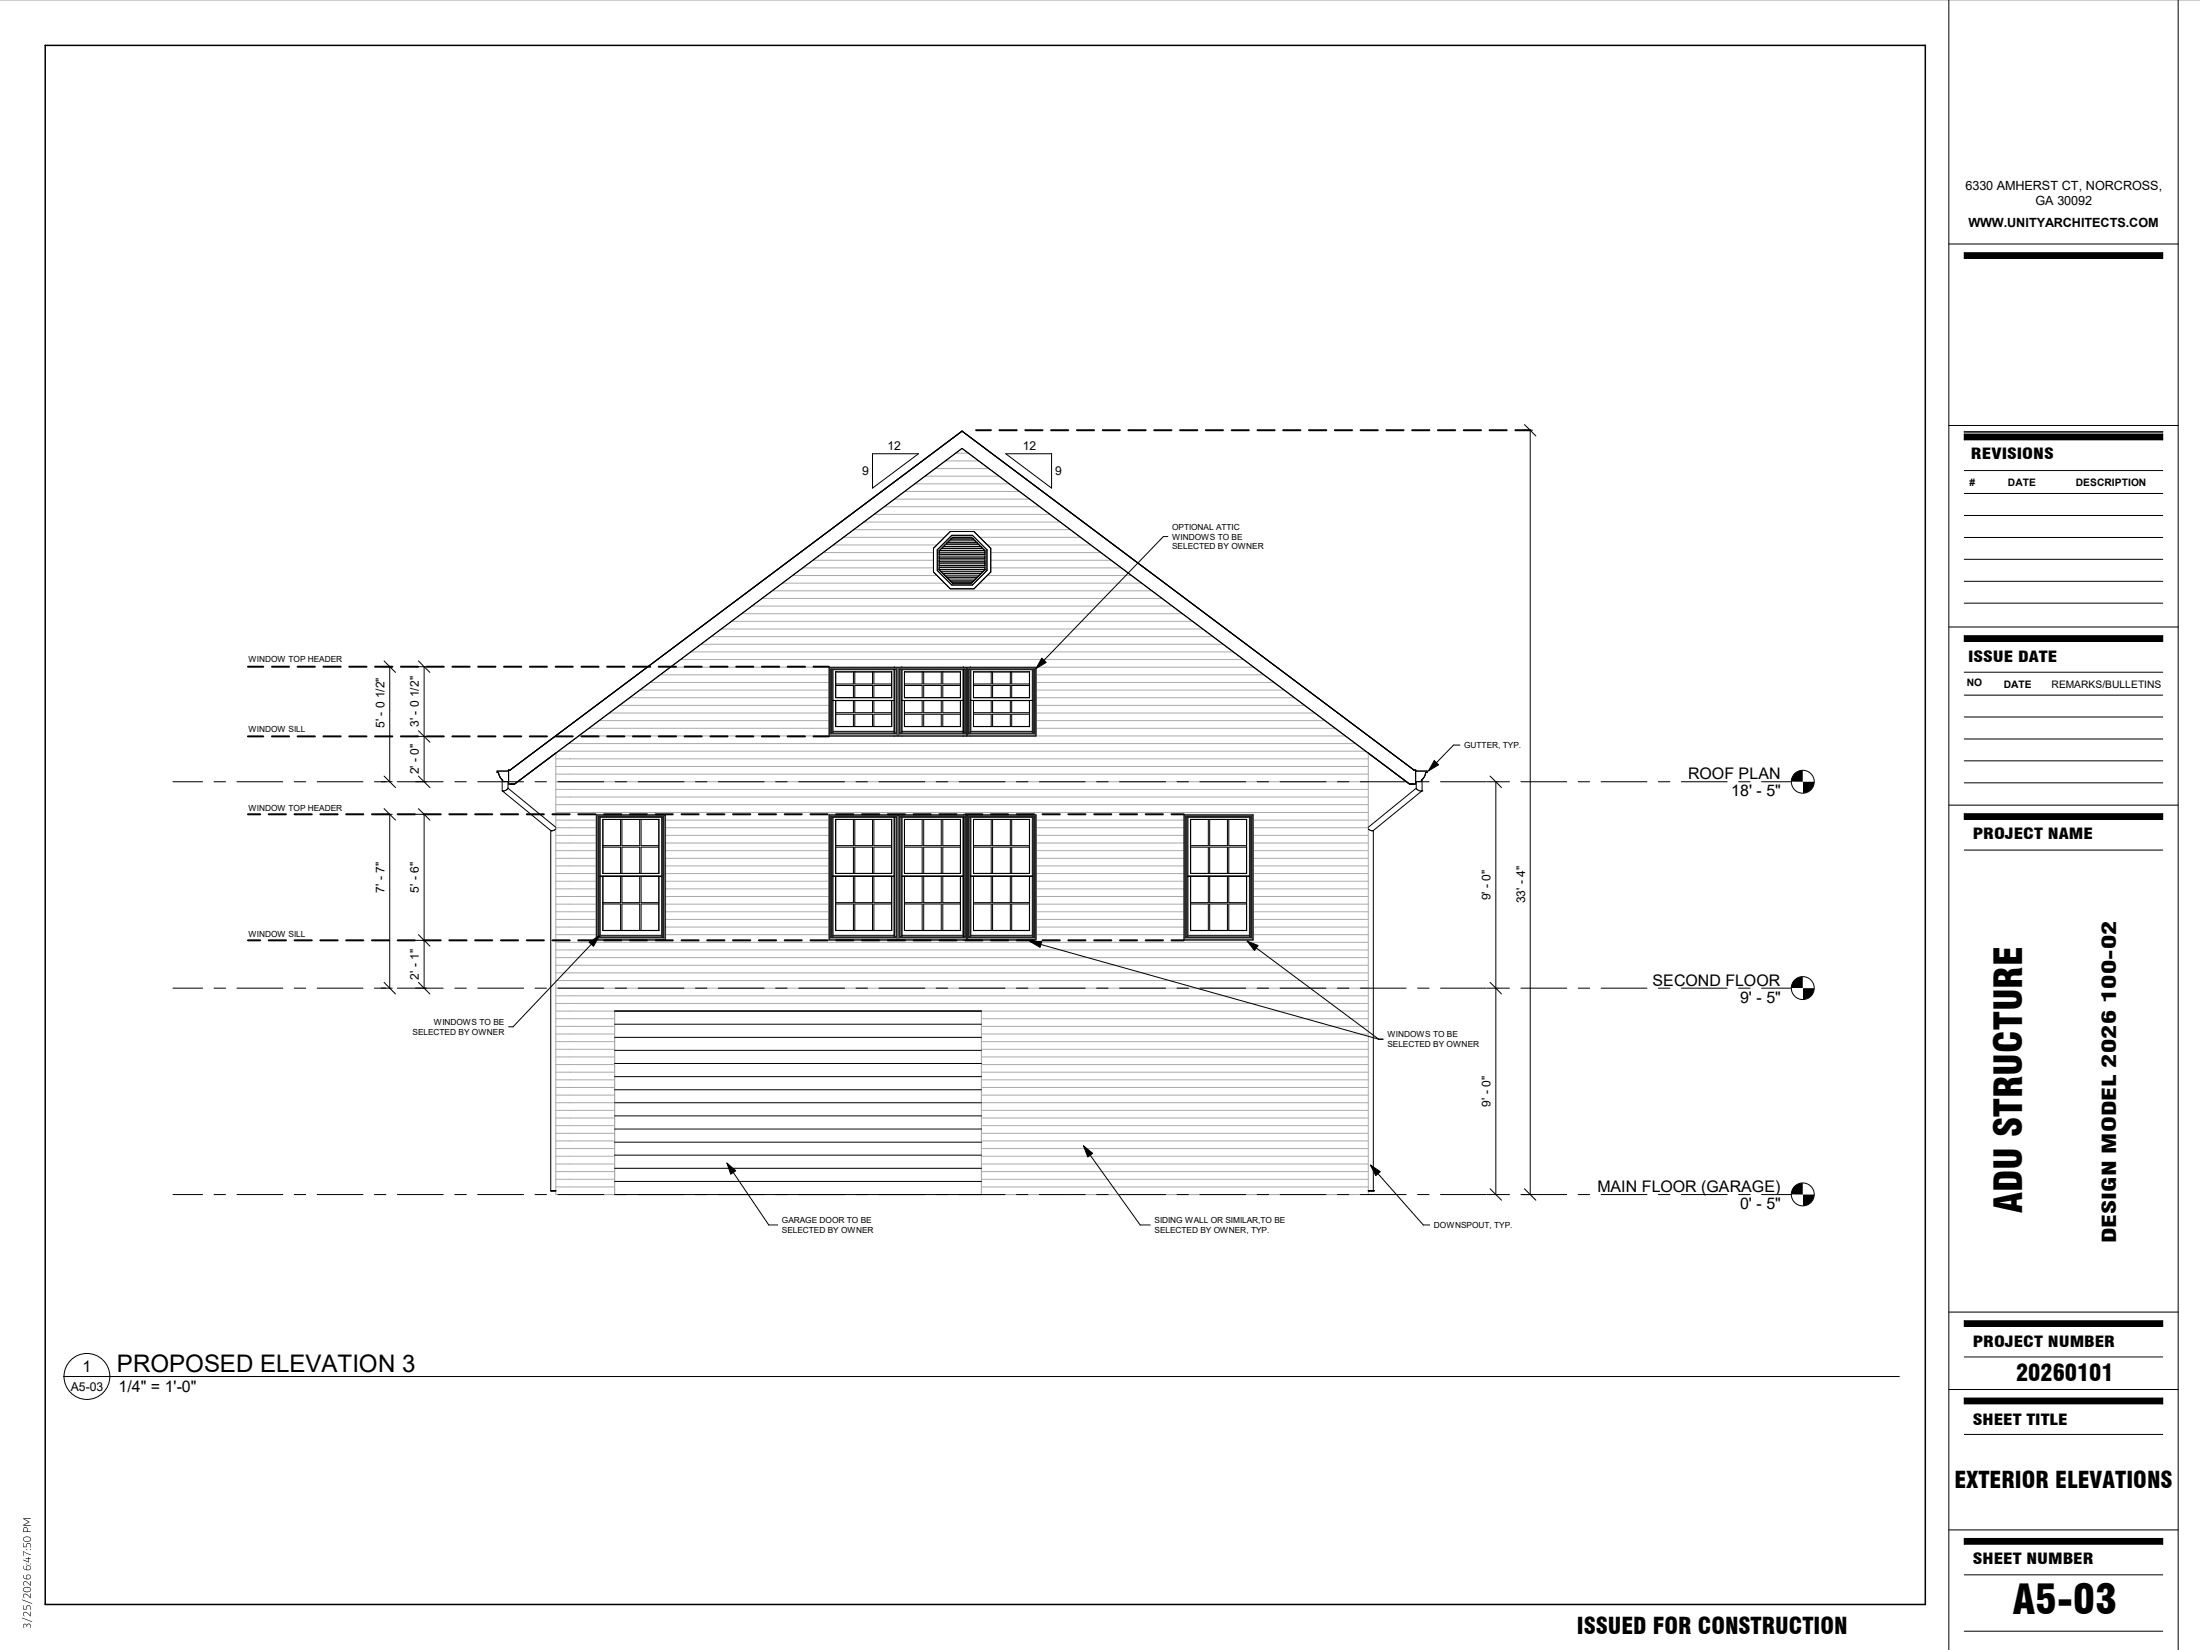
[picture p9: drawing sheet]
<svg xmlns="http://www.w3.org/2000/svg" width="610mm" height="457mm" viewBox="0 0 610 457" stroke-linecap="round" stroke-linejoin="round" font-family="sans-serif">
<g fill="none" stroke="#aaa" stroke-width=".28">
<path d="M247.9 138.3h37.4M250.7 136.2h31.7M253.5 134.1h26.2M256.4 132h20.4M259.2 129.8h14.8M262 127.7h9.2M264.8 125.6h3.6M219.6 159.5h40M222.5 157.4h36.2M225.3 155.2h33.4M228.1 153.1h30.6M230.9 151h28.7"/>
<path d="M233.8 148.9h27.9M236.6 146.8h60M239.4 144.7h54.4M242.2 142.5h48.8M245.1 140.4h43M271.4 148.9h28M273.6 151h28.6M273.6 159.5h39.9M274.5 153.1h30.6M274.5 155.2h33.4M274.5 157.4h36.2M194.2 178.5h144.7"/>
<path d="M197.1 176.4h139M199.9 174.3h133.4M202.7 172.2h127.8M205.5 170.1h122.2M208.4 167.9h116.4M211.2 165.8h110.8M214 163.7h105.2M216.8 161.6h44.9M271.4 161.6h45M166 199.7h63.7M168.8 197.6h60.9M171.7 195.5h58"/>
<path d="M174.5 193.3h55.2M177.3 191.2h52.4M180.1 189.1h49.6M182.9 187h46.8M185.8 184.9h43.9M188.6 182.8h156M191.4 180.6h150.4M229.7 184.7h57.4v19.3h-57.4zM287.1 184.9h60.3M287.1 187h63.1M287.1 189.1h66M287.1 191.2h68.8"/>
<path d="M287.1 193.3h71.6M287.1 195.5h74.4M287.1 197.6h77.3M287.1 199.7h80.1M154 210.3h225.1M154 212.4h225.1M154 214.5h225.1M154 216.6h225.1M154 218.7h225.1M154 208.7v122.3h16.3v-50.8M154.7 208.2h223.8M157.5 206h218.1"/>
<path d="M160.4 203.9h69.3M163.2 201.8h66.5M287.1 201.8h82.9M287.1 203.9h85.7M379.1 208.7v122.3h-107.2v-50.8M154 220.9h225.1M154 223h225.1M154 225.1h225.1M154 227.2h11.1M154 229.4h11.1M154 231.5h11.1M154 233.6h11.1"/>
<path d="M154 235.7h11.1M154 237.8h11.1M154 239.9h11.1M165.1 225.6h19.3v35h-19.3zM184.4 227.2h45.3M184.4 229.4h45.3M184.4 231.5h45.3M184.4 233.6h45.3M184.4 235.7h45.3M184.4 237.8h45.3M184.4 239.9h45.3M229.7 225.6h57.4v35h-57.4z"/>
<path d="M287.1 227.2h40.9M287.1 229.4h40.9M287.1 231.5h40.9M287.1 233.6h40.9M287.1 235.7h40.9M287.1 237.8h40.9M287.1 239.9h40.9M328 225.6h19.3v35h-19.3zM347.3 227.2h31.8M347.3 229.4h31.8M347.3 231.5h31.8M347.3 233.6h31.8"/>
<path d="M347.3 235.7h31.8M347.3 237.8h31.8M347.3 239.9h31.8M154 242.1h11.1M154 244.2h11.1M154 246.3h11.1M154 248.4h11.1M154 250.5h11.1M154 252.6h11.1M154 254.8h11.1M154 256.9h11.1M154 259h11.1"/>
<path d="M184.4 242.1h45.3M184.4 244.2h45.3M184.4 246.3h45.3M184.4 248.4h45.3M184.4 250.5h45.3M184.4 252.6h45.3M184.4 254.8h45.3M184.4 256.9h45.3M184.4 259h45.3M287.1 242.1h40.9M287.1 244.2h40.9M287.1 246.3h40.9"/>
<path d="M287.1 248.4h40.9M287.1 250.5h40.9M287.1 252.6h40.9M287.1 254.8h40.9M287.1 256.9h40.9M287.1 259h40.9M347.3 242.1h31.8M347.3 244.2h31.8M347.3 246.3h31.8M347.3 248.4h31.8M347.3 250.5h31.8M347.3 252.6h31.8"/>
<path d="M347.3 254.8h31.8M347.3 256.9h31.8M347.3 259h31.8M154 261.1h225.1M154 263.2h225.1M154 265.3h225.1M154 267.5h225.1M154 269.6h225.1M154 271.7h225.1M154 273.8h225.1M154 275.9h225.1M154 278h225.1"/>
<path d="M154 280.2h225.1M154 282.3h16.3M154 284.4h16.3M154 286.5h16.3M154 288.6h16.3M154 290.7h16.3M154 292.9h16.3M154 295h16.3M154 297.1h16.3M154 299.2h16.3M271.9 282.3h107.2M271.9 284.4h107.2"/>
<path d="M271.9 286.5h107.2M271.9 288.6h107.2M271.9 290.7h107.2M271.9 292.9h107.2M271.9 295h107.2M271.9 297.1h107.2M271.9 299.2h107.2M154 301.3h16.3M154 303.4h16.3M154 305.6h16.3M154 307.7h16.3M154 309.8h16.3"/>
<path d="M154 311.9h16.3M154 314h16.3M154 316.1h16.3M154 318.3h16.3M271.9 301.3h107.2M271.9 303.4h107.2M271.9 305.6h107.2M271.9 307.7h107.2M271.9 309.8h107.2M271.9 311.9h107.2M271.9 314h107.2M271.9 316.1h107.2"/>
<path d="M271.9 318.3h107.2M154 320.4h16.3M154 322.5h16.3M154 324.7h16.3M154 326.8h16.3M154 328.9h16.3M271.9 320.4h107.2M271.9 322.5h107.2M271.9 324.7h107.2M271.9 326.8h107.2M271.9 328.9h107.2"/>
</g>
<g fill="none" stroke="#000" stroke-width=".28">
<path d="M260.2 157.9l3.7 3.7h5.3M260.2 154.7h12.7M260.2 154.6h12.7M260.2 154.1h12.7M260.2 153.6h12.7M260.2 153.5h12.7M260.2 153h12.7M260.2 157.9h12.7M260.2 157.8h12.7M260.2 157.3h12.7M260.2 156.8h12.7M260.2 156.7h12.7"/>
<path d="M260.2 156.2h12.7M260.2 155.7h12.7M260.2 155.2h12.7M260.3 152.6h12.6M260.7 158.3h11.8M260.9 152h11.4M261.3 151.5h10.6l.4 .5M261.3 158.9l.4 .5h9.7M261.3 158.9h10.6l-.5 .5M261.9 150.9h9.3M262.4 160l.4 .4h7.6M262.4 160h8.4l-.4 .4"/>
<path d="M262.4 150.5h8.4M262.5 150.4h8.2M263 149.9h7.2M263.4 149.4h6.3M263.5 149.3h6.2M269.2 148.9h-5.3l-3.7 3.7v5.3M269.2 148.9l3.7 3.7v5.3M269.2 148.9l.5 .4M269.7 149.3v.1M269.7 149.4l.5 .5M270.2 149.9l.5 .5M270.7 150.4l.1 .1"/>
<path d="M270.8 150.5l.4 .4M271.2 150.9l.6 .5h-10.4M271.4 159.4l-.5 .5h-8.6l.1 .1M272.3 152l.5 .5h-12.5M272.5 158.3l-.6 .5h-10.7l.1 .1M272.9 157.9h.1M272.9 157.9l-3.7 3.7M272.9 157.9l-.4 .4M263.4 161l.5 .5h5.4M263.4 161h6.3l-.4 .5M269.3 161.5l-.1 .1M270.4 160.4l-.6 .6h-6.5h.1"/>
<path d="M230.8 194.1h17M231.6 194.1v7.2h15.5M231.6 194.1h15.5v7.2M231.6 189.9h4.9v3.4M231.6 197.9h4.9v3.4M231.6 193.3h15.5M231.6 186.2h15.5M236.5 186.2v3.3h-4.9M236.5 194.1v3.4h-4.9M236.9 186.2v3.3h4.9v-3.3M236.9 193.3v-3.4h4.9v3.4M236.9 194.1v3.4h4.9v-3.4"/>
<path d="M242.1 186.2v3.3h5M242.1 194.1v3.4h5M247.1 186.2v7.1M247.1 189.9h-5v3.4M247.1 197.9h-5v3.4M247.1 193.3h.1M247.1 186.1h-15.5v7.2h15.5M247.1 186.1v7.2M247.1 194.1v7.2M247.1 186.1v.1M247.8 184.7v.3M247.8 185.5v17.5"/>
<path d="M249.9 184.7v.3M249.9 185.5v17.5M249.9 194.1h17M250.6 194.1v7.2h15.5M250.6 194.1h15.5v7.2M250.6 189.9h4.9v3.4M250.6 197.9h4.9v3.4M250.6 193.3h15.5M250.6 186.2h15.5M255.5 186.2v3.3h-4.9M255.5 194.1v3.4h-4.9M255.9 186.2v3.3h4.9v-3.3"/>
<path d="M255.9 193.3v-3.4h4.9v3.4M255.9 194.1v3.4h4.9v-3.4M261.2 186.2v3.3h4.9M261.2 194.1v3.4h4.9M266.1 186.2v7.1M266.1 189.9h-4.9v3.4M266.1 197.9h-4.9v3.4M266.1 193.3h.1M266.1 186.1h-15.5v7.2h15.5M266.1 186.1v7.2M266.1 194.1v7.2M266.1 186.1v.1"/>
<path d="M266.9 184.7v.3M266.9 185.5v17.5M267.9 185v18.7M268.9 184.7v.3M268.9 185.5v17.5M269 194.1h17M269.7 194.1v7.2h15.6M269.7 189.9h5v3.4M269.7 197.9h5v3.4M269.7 193.3h15.6M269.7 194.1h15.5M274.7 186.2v3.3h-5"/>
<path d="M274.7 194.1v3.4h-5M275 186.2v3.3h5v-3.3M275 193.3v-3.4h5v3.4M275 194.1v3.4h5v-3.4M280.3 186.2v3.3h4.9M280.3 194.1v3.4h4.9M285.2 189.9h-4.9v3.4M285.2 197.9h-4.9v3.4M285.3 186.1h-15.6v7.2h15.6M285.3 186.1v7.2M285.3 194.1v7.2M285.3 186.1l-15.6 .1"/>
<path d="M138.9 215.8l-.8-1.7h-.3v-.4h3v-.3h.5l125.3-93.9 125.2 93.9h.5v3.9h-1.7l-124-93.1-124 93.1M138.9 215.8l.4 .4v.4h1.6M138.9 215.8l.2 .2 .1 3.2M139.2 219.2h.1M139.2 219.2l13.5 11M140.8 218.4a1.58 1.58 0 0 1-1.6 .8M140.8 218.4l13.2 10.8M140.8 216.6v1.8M140.9 213.4v3.9h1.7M154 208.7l-11.4 8.6M229.8 203.7v-18.7h57.2v18.7M230.8 202.6h17"/>
<path d="M236.9 201.3v-3.4h4.9v3.4M247.8 203.9v.1M249.9 203.9v.1M249.9 202.6h17M255.9 201.3v-3.4h4.9v3.4M266.9 203.9v.1M268.9 203.9v.1M269 202.6h17M275 201.3v-3.4h5v3.4M285.2 201.3h.1M392.3 213.7h3.1v.4h-.4l-.1 .6-.6 1.1M392.4 218.4l-13.3 10.8"/>
<path d="M392.4 216.6v1.8M392.4 218.4a1.54 1.54 0 0 0 1.6 .8M394 219.2h.1M394 219.2l-13.5 11M394 216.2v3M394 216.2h.1M394.3 215.8l-.5 .4v.4h-1.5M394.3 215.8l-.3 .4M152.6 230.1v99.8h1.4M152.7 230.2h.1M154 229.7l-.8 .5h-.5M167 227.1h15.5"/>
<path d="M167 234.7h5v7.3M172 227.1v7.2h-5M172.3 227.1v7.2h4.9v-7.2M177.6 227.1v7.2h4.9M182.5 234.7h-4.9v7.3M182.5 227.1v14.9M182.6 227v15h-15.6M182.6 227h-15.6v15M182.6 227l-.1 .1M231.6 227.1h15.5M231.6 234.7h4.9v7.3M236.5 227.1v7.2h-4.9"/>
<path d="M236.9 227.1v7.2h4.9v-7.2M242.1 227.1v7.2h5M247.1 234.7h-5v7.3M247.1 227.1v14.9M247.1 227v15h-15.5M247.1 227h-15.5v15M247.1 227v.1M247.8 225.6v.2M247.8 226.4v33.1M249.9 225.6v.2M249.9 226.4v33.1M250.6 227.1h15.5"/>
<path d="M250.6 234.7h4.9v7.3M255.5 227.1v7.2h-4.9M255.9 227.1v7.2h4.9v-7.2M261.2 227.1v7.2h4.9M266.1 234.7h-4.9v7.3M266.1 227.1v14.9M266.1 227v15h-15.5M266.1 227h-15.5v15M266.1 227v.1M266.9 225.6v.2M266.9 226.4v33.1M267.9 225.8v34.4"/>
<path d="M268.9 225.6v.2M268.9 226.4v33.1M269.7 234.7h5v7.3M274.7 227.1v7.2h-5M275 227.1v7.2h5v-7.2M280.3 227.1v7.2h4.9M285.2 234.7h-4.9v7.3M285.3 227v15h-15.6M285.3 227l-15.6 .1M285.3 227h-15.6v15M329.9 227.1h15.5M329.9 234.7h4.9v7.3"/>
<path d="M334.8 227.1v7.2h-4.9M335.2 227.1v7.2h4.9v-7.2M340.5 227.1v7.2h4.9M345.4 227.1v14.9M345.4 234.7h-4.9v7.3M345.4 227v15h-15.5M345.4 227h-15.5v15M345.4 227v.1M379.1 229.7l.8 .5h.6M380.5 230.2h-.1M380.5 230.1v99.8M166.3 242.8h17"/>
<path d="M166.3 259.2h17M167 242h.1M167 242.8v15l15.6 .1M167 250.5h5v7.3M172 242.8v7.3h-5M172.3 242.8v7.3h4.9v-7.3M172.3 257.8v-7.3h4.9v7.3M172.3 242v-7.3h4.9v7.3M177.6 242.8v7.3h4.9M182.5 250.5h-4.9v7.3M182.5 242.8l.1 15.1M182.6 242.8v15.1"/>
<path d="M230.8 242.8h17M230.8 259.2h17M231.6 242h.1M231.6 242.8v15l15.5 .1M231.6 250.5h4.9v7.3M236.5 242.8v7.3h-4.9M236.9 242.8v7.3h4.9v-7.3M236.9 257.8v-7.3h4.9v7.3M236.9 242v-7.3h4.9v7.3M242.1 242.8v7.3h5M247.1 250.5h-5v7.3M247.1 242.8v15.1"/>
<path d="M249.9 242.8h17M249.9 259.2h17M250.6 242h.1M250.6 242.8v15l15.5 .1M250.6 250.5h4.9v7.3M255.5 242.8v7.3h-4.9M255.9 242.8v7.3h4.9v-7.3M255.9 257.8v-7.3h4.9v7.3M255.9 242v-7.3h4.9v7.3M261.2 242.8v7.3h4.9M266.1 250.5h-4.9v7.3M266.1 242.8v15.1"/>
<path d="M269 242.8h17M269 259.2h17M269.7 242h.1M269.7 242.8v15l15.6 .1M269.7 250.5h5v7.3M274.7 242.8v7.3h-5M275 242.8v7.3h5v-7.3M275 257.8v-7.3h5v7.3M275 242v-7.3h5v7.3M280.3 242.8v7.3h4.9M285.2 250.5h-4.9v7.3M285.2 242.8l.1 15.1"/>
<path d="M285.2 257.8l.1 .1M329.1 242.8h17.1M329.1 259.2h17.1M329.9 242h.1M329.9 242.8v15.1h15.5M329.9 250.5h4.9v7.3M334.8 242.8v7.3h-4.9M335.2 242.8v7.3h4.9v-7.3M335.2 257.8v-7.3h4.9v7.3M335.2 242v-7.3h4.9v7.3M340.5 242.8v7.3h4.9M345.4 242.8v15.1"/>
<path d="M345.4 250.5h-4.9v7.3M165.3 260.2v-34.4h19v34.4M229.8 260.2v-34.4h57.2v34.4M247.8 260.4v.2M249.9 260.4v.2M266.9 260.4v.2M268.9 260.4v.2M328.1 260.2v-34.4h19.1v34.4M170.3 280.2h101.6M170.3 283.8h101.6M170.3 287.4h101.6M170.3 291h101.6"/>
<path d="M170.3 294.7h101.6M170.3 298.3h101.6M170.3 302h101.6M170.3 305.6h101.6M170.3 309.2h101.6M170.3 312.8h101.6M170.3 316.5h101.6M170.3 331h101.6M170.3 320.1h101.6M170.3 323.7h101.6M170.3 327.4h101.6M379.1 329.9h1.4"/>
<path d="M380.5 329.9h.1"/>
<circle cx="266.6" cy="155.2" r="8.6"/>
<circle cx="266.6" cy="155.2" r="7.4"/>
<circle cx="499.5" cy="331" r="3.2"/>
</g>
<g fill="none" stroke="#232312" stroke-width=".28">
<path d="M229.8 185h57.2v18.9h-57.2zM230.2 185.4h18.2v18h-18.2zM230.4 185.4v17.9M230.4 185.5h17.9M230.5 185.5v17.5M230.8 185.5v17.4M248.3 185.4v17.9M248.8 185v18.9M249.3 185.4h18.2v18h-18.2zM249.4 185.4v17.9M249.4 185.5h17.9M266.9 185.5v17.4"/>
<path d="M267.3 185.4v17.9M267.9 185v18.9M268.4 185.4h18.2v18h-18.2zM268.6 185.4v17.9M268.6 185.5h17.9M269 185.5v17.4M286 185.5l.1 17.4M286.1 185.5v17.4M286.3 185.5v17.5M286.5 185.4v17.9M230.2 203.3h18.2M230.5 203l-.1 .1 17.8-.1"/>
<path d="M230.8 202.9l-.3 .1M249.3 203.3h18.2M249.5 203h17.8M268.4 203.3h18.2M286.1 202.9l.2 .1M286.3 203l.2 .1-17.9-.1M165.3 225.8h19v34.6h-19zM165.7 226.3h18.2v33.6h-18.2zM165.9 226.4h17.9M165.9 226.3v33.5M166 226.4v33.1M166.3 226.4l-.1 33.1"/>
<path d="M183.3 226.4l.1 33.1M183.6 226.4v33.1M183.8 226.3v33.5M229.8 225.8h57.2v34.6h-57.2zM230.2 226.3h18.2v33.6h-18.2zM230.4 226.4h17.9M230.4 226.3v33.5M230.5 226.4v33.1M230.8 226.4v33.1M248.3 226.3v33.5M248.8 225.8v34.6M249.3 226.3h18.2v33.6h-18.2z"/>
<path d="M249.4 226.4h17.9M249.4 226.3v33.5M266.9 226.4v33M267.3 226.3v33.5M267.9 225.8v34.6M268.4 226.3h18.2v33.6h-18.2zM268.6 226.4h17.9M268.6 226.3v33.5M269 226.4v33M286 226.4l.1 33.1M286.1 226.4v33.1M286.3 226.4v33.1"/>
<path d="M286.5 226.3v33.5M328.1 225.8h19.1v34.6h-19.1zM328.5 226.3h18.3v33.6h-18.3zM328.7 226.4h17.9M328.7 226.3v33.5M328.9 226.4v33.1M329.1 226.4v33.1M346.2 226.4v33.1M346.5 226.4v33.1M346.6 226.3v33.5M165.7 259.8h18.2M166 259.5l-.1 .1h17.9l-.2-.1"/>
<path d="M166.2 259.5h-.2M166.3 259.4l-.1 .1M183.3 259.4l.1 .1M183.4 259.5h.2M230.2 259.8h18.2M230.5 259.5l-.1 .1 17.8-.1M230.8 259.5h-.3M249.3 259.8h18.2M249.5 259.5h17.8M268.4 259.8h18.2M286.1 259.5h.2M286.3 259.5l.2 .1-17.9-.1"/>
<path d="M328.5 259.8h18.3M328.9 259.5l-.2 .1h17.9l-.1-.1M329.1 259.5h-.2M329.1 259.4v.1M346.2 259.4v.1M346.2 259.5h.3"/>
</g>
<g fill="none" stroke="#000" stroke-width=".55">
<path d="M270.5 119.2h4.1M276.9 119.2h4.8M284.1 119.2h4.8M291.3 119.2h4.7M298.4 119.2h4.7M305.6 119.2h4.7M312.7 119.2h4.8M319.8 119.2h4.8M327 119.2h4.8M334.1 119.2h4.8M341.3 119.2h4.7M348.4 119.2h4.8"/>
<path d="M355.6 119.2h4.7M362.7 119.2h4.8M369.9 119.2h4.7M377 119.2h4.8M384.2 119.2h4.7M391.3 119.2h4.8M398.4 119.2h4.8M405.6 119.2h4.8M412.7 119.2h4.8M419.9 119.2h4.1M68.7 184.7h4.2M75.4 184.7h4.7"/>
<path d="M82.5 184.7h4.7M89.6 184.7h4.8M96.8 184.7h4.8M103.9 184.7h4.8M111.1 184.7h4.7M118.2 184.7h4.8M125.3 184.7h4.8M132.5 184.7h4.8M139.7 184.7h4.7M146.8 184.7h4.8M154 184.7h4.7M161.1 184.7h4.8"/>
<path d="M168.2 184.7h4.8M175.4 184.7h4.8M182.5 184.7h4.8M189.7 184.7h4.7M196.8 184.7h4.8M204 184.7h4.7M211.1 184.7h4.8M218.3 184.7h4.8M225.4 184.7h4.3M68.7 204h4.2M75.4 204h4.7M82.5 204h4.7"/>
<path d="M89.6 204h4.8M96.8 204h4.8M103.9 204h4.8M111.1 204h4.7M118.2 204h4.8M125.3 204h4.8M132.5 204h4.8M139.7 204h4.7M146.8 204h4.8M154 204h4.7M161.1 204h4.8M168.2 204h4.8"/>
<path d="M175.4 204h4.8M182.5 204h4.8M189.7 204h4.7M196.8 204h4.8M204 204h4.7M211.1 204h4.8M218.3 204h4.8M225.4 204h4.3M68.7 225.6h3.4M74.5 225.6h4.7M81.6 225.6h4.8M88.8 225.6h4.8"/>
<path d="M95.9 225.6h4.8M103.1 225.6h4.7M110.2 225.6h4.8M117.3 225.6h4.8M124.5 225.6h4.8M131.7 225.6h4.7M138.8 225.6h4.8M146 225.6h4.7M153.1 225.6h4.8M160.2 225.6h4.8M167.4 225.6h4.8M174.5 225.6h4.8"/>
<path d="M181.7 225.6h4.7M188.8 225.6h4.8M196 225.6h4.7M203.1 225.6h4.8M210.3 225.6h4.8M217.4 225.6h4.8M224.6 225.6h4.7M231.7 225.6h4.8M238.8 225.6h4.8M246 225.6h4.8M253.2 225.6h4.7M260.3 225.6h4.7"/>
<path d="M267.5 225.6h4.7M274.6 225.6h4.8M281.7 225.6h4.8M288.9 225.6h4.8M296 225.6h4.8M303.2 225.6h4.7M310.3 225.6h4.8M317.5 225.6h4.7M324.6 225.6h3.4M68.7 260.6h3.4M74.5 260.6h4.7M81.6 260.6h4.8"/>
<path d="M88.8 260.6h4.8M95.9 260.6h4.8M103.1 260.6h4.7M110.2 260.6h4.8M117.3 260.6h4.8M124.5 260.6h4.8M131.7 260.6h4.7M138.8 260.6h4.8M146 260.6h4.7M153.1 260.6h4.8M160.2 260.6h4.8M167.4 260.6h4.8"/>
<path d="M174.5 260.6h4.8M181.7 260.6h4.7M188.8 260.6h4.8M196 260.6h4.7M203.1 260.6h4.8M210.3 260.6h4.8M217.4 260.6h4.8M224.6 260.6h4.7M231.7 260.6h4.8M238.8 260.6h4.8M246 260.6h4.8M253.2 260.6h4.7"/>
<path d="M260.3 260.6h4.7M267.5 260.6h4.7M274.6 260.6h4.8M281.7 260.6h4.8M288.9 260.6h4.8M296 260.6h4.8M303.2 260.6h4.7M310.3 260.6h4.8M317.5 260.6h4.7M324.6 260.6h3.4"/>
</g>
<path d="M496.3 327.8h3.2v3.2h-3.2zM499.5 331h3.2v3.1h-3.2z" fill="#000"/>
<g fill="#fff">
<path d="M442.6 326.3h50.7v4.9h-50.7z"/>
<path d="M482.2 331h2.4v4.9h-2.4z"/>
<path d="M484.6 331h2.1v4.9h-2.1z"/>
<path d="M486.7 331h1.5v4.9h-1.5z"/>
<path d="M489.5 331h2.4v4.9h-2.4z"/>
<path d="M491.9 331h1.6v4.9h-1.6z"/>
</g>
<g fill="none" stroke="#000" stroke-width=".28">
<path d="M47.9 331h8.2M59.3 331h3.2M65.7 331h12.7M81.5 331h3.2M87.9 331h12.7M103.8 331h3.1M110.1 331h12.7M126 331h3.2M132.4 331h12.7M148.3 331h3.1M154.6 331h12.7M170.5 331h3.2"/>
<path d="M176.8 331h12.7M192.7 331h3.2M199.1 331h12.7M214.9 331h3.2M221.3 331h12.7M237.2 331h3.2M243.5 331h12.7M259.4 331h3.2M265.8 331h12.7M281.6 331h3.2M288 331h12.7M303.9 331h3.1"/>
<path d="M310.2 331h12.8M326.1 331h3.2M332.5 331h12.7M348.4 331h3.1M354.7 331h12.7M370.6 331h3.2M376.9 331h12.7M392.8 331h3.2M399.2 331h12.7M415.1 331h3.2M421.4 331h12.7M437.3 331h3.2"/>
<path d="M443.7 331h12.7M459.5 331h3.2M465.9 331h12.7M481.8 331h3.1M488.1 331h8.2"/>
<circle cx="499.5" cy="273.8" r="3.2"/>
</g>
<path d="M496.3 270.6h3.2v3.2h-3.2zM499.5 273.8h3.2v3.1h-3.2z" fill="#000"/>
<g fill="#fff">
<path d="M457.9 269.1h35.4v5h-35.4z"/>
<path d="M482.2 273.8h2.4v5h-2.4z"/>
<path d="M484.6 273.8h2.1v5h-2.1z"/>
<path d="M486.7 273.8h1.5v5h-1.5z"/>
<path d="M489.5 273.8h2.4v5h-2.4z"/>
<path d="M491.9 273.8h1.6v5h-1.6z"/>
</g>
<g fill="none" stroke="#000" stroke-width=".28">
<path d="M412.1 216.6h3M412.9 215.1l1.6 1.5M414.5 216.6v114.4M414.5 216.6l1.6 1.6M47.9 273.8h8.2M59.3 273.8h3.2M65.7 273.8h12.7M81.5 273.8h3.2M87.9 273.8h12.7M103.8 273.8h3.1M110.1 273.8h12.7M126 273.8h3.2"/>
<path d="M132.4 273.8h12.7M148.3 273.8h3.1M154.6 273.8h12.7M170.5 273.8h3.2M176.8 273.8h12.7M192.7 273.8h3.2M199.1 273.8h12.7M214.9 273.8h3.2M221.3 273.8h12.7M237.2 273.8h3.2M243.5 273.8h12.7M259.4 273.8h3.2"/>
<path d="M265.8 273.8h12.7M281.6 273.8h3.2M288 273.8h12.7M303.9 273.8h3.1M310.2 273.8h12.8M326.1 273.8h3.2M332.5 273.8h12.7M348.4 273.8h3.1M354.7 273.8h12.7M370.6 273.8h3.2M376.9 273.8h12.7M392.8 273.8h3.2"/>
<path d="M399.2 273.8h12.7M412.1 273.8h6.2M412.9 272.2l3.2 3.2M421.4 273.8h12.7M437.3 273.8h3.2M443.7 273.8h12.7M459.5 273.8h3.2M465.9 273.8h12.7M481.8 273.8h3.1M488.1 273.8h8.2M412.1 331h3M412.9 329.4l1.6 1.6"/>
<path d="M414.5 331l1.6 1.6"/>
</g>
<g fill="#fff">
<path d="M409.9 241h3.9v8.5h-3.9z"/>
<path d="M409.9 298.2h3.9v8.5h-3.9z"/>
</g>
<path d="M421.6 119.2h3M422.4 117.6l1.6 1.6M424 119.2v211.8M424 119.2l1.6 1.6M421.6 331h3M422.4 329.4l3.2 3.2" fill="none" stroke="#000" stroke-width=".28"/>
<path d="M419.5 240h3.8v10.4h-3.8z" fill="#fff"/>
<path d="M278.7 125.7h12.7v9.6z" fill="none" stroke="#000" stroke-width=".28"/>
<g fill="#fff">
<path d="M283.4 121.7h3.7v3.8h-3.7z"/>
<path d="M292.4 128.4h1.8v3.9h-1.8z"/>
</g>
<path d="M241.8 125.7h12.7l-12.7 9.6z" fill="none" stroke="#000" stroke-width=".28"/>
<g fill="#fff">
<path d="M246 121.7h3.6v3.8h-3.6z"/>
<path d="M238.9 128.4h1.9v3.9h-1.9z"/>
</g>
<circle cx="499.5" cy="216.6" r="3.2" fill="none" stroke="#000" stroke-width=".28"/>
<path d="M496.3 213.4h3.2v3.2h-3.2zM499.5 216.6h3.2v3.2h-3.2z" fill="#000"/>
<g fill="#fff">
<path d="M467.7 211.9h25.7v5h-25.7z"/>
<path d="M479.7 216.6h4.9v5h-4.9z"/>
<path d="M484.6 216.6h2.1v5h-2.1z"/>
<path d="M486.7 216.6h1.5v5h-1.5z"/>
<path d="M489.5 216.6h2.4v5h-2.4z"/>
<path d="M491.9 216.6h1.6v5h-1.6z"/>
</g>
<g fill="none" stroke="#000" stroke-width=".28">
<path d="M47.9 216.6h8.2M59.3 216.6h3.2M65.7 216.6h12.7M81.5 216.6h3.2M87.9 216.6h12.7M103.8 216.6h3.1M110.1 216.6h12.7M126 216.6h3.2M132.4 216.6h12.7M148.3 216.6h3.1M154.6 216.6h12.7M170.5 216.6h3.2"/>
<path d="M176.8 216.6h12.7M192.7 216.6h3.2M199.1 216.6h12.7M214.9 216.6h3.2M221.3 216.6h12.7M237.2 216.6h3.2M243.5 216.6h12.7M259.4 216.6h3.2M265.8 216.6h12.7M281.6 216.6h3.2M288 216.6h12.7M303.9 216.6h3.1"/>
<path d="M310.2 216.6h12.8M326.1 216.6h3.2M332.5 216.6h12.7M348.4 216.6h3.1M354.7 216.6h12.7M370.6 216.6h3.2M376.9 216.6h12.7M392.8 216.6h3.2M399.2 216.6h12.7M404.5 206.5h-1.7l-7 7.1M415.1 216.6h3.2M421.4 216.6h12.7"/>
<path d="M437.3 216.6h3.2M443.7 216.6h12.7M459.5 216.6h3.2M465.9 216.6h12.7M481.8 216.6h3.1M488.1 216.6h8.2M115.1 225.6h3.1M116 224.1l3.1 3.1M117.5 225.6v48.2M116 259l3.1 3.2M115.1 273.8h3.1M115.1 260.6h3.1"/>
<path d="M116 272.2l1.5 1.6M117.5 273.8l1.6 1.6M285.4 260.9l96.6 27.1M345.6 260.8l36.4 27.2M382 288h1.2M379.7 322.8l14.7 16.6h1.8"/>
</g>
<path d="M397.4 210.7l1.2 1.2-2.8 1.7zM285.4 260.9h3.3l-.5 1.6zM345.6 260.8l3 1.2-1 1.4zM379.7 322.8l2.8 1.9-1.3 1.1z" fill="#000" stroke="#000" stroke-width=".28"/>
<g fill="#fff">
<path d="M113 238.8h3.8v8.6h-3.8z"/>
<path d="M113 262.9h3.8v8.6h-3.8z"/>
</g>
<path d="M105.6 225.6h3.1M106.4 224.1l3.2 3.1M108 225.6v48.2M105.6 273.8h3.1M106.4 272.2l1.6 1.6M108 273.8l1.6 1.6" fill="none" stroke="#000" stroke-width=".28"/>
<path d="M103.5 238.8h3.8v8.6h-3.8z" fill="#fff"/>
<path d="M115.1 184.7h3.1M116 183.1l1.5 1.6M117.5 184.7v31.9M117.5 184.7l1.6 1.6M115.1 216.6h3.1M115.1 204h3.1M116 215.1l3.1 3.1M116 202.5l3.1 3.2" fill="none" stroke="#000" stroke-width=".28"/>
<g fill="#fff">
<path d="M113 187.4h3.8v14.1h-3.8z"/>
<path d="M113 206.1h3.8v8.5h-3.8z"/>
</g>
<path d="M105.6 184.7h3.1M106.4 183.1l1.6 1.6M108 184.7v31.9M108 184.7l1.6 1.6M105.6 216.6h3.1M106.4 215.1l3.2 3.1" fill="none" stroke="#000" stroke-width=".28"/>
<path d="M103.5 187.7h3.8v14.1h-3.8z" fill="#fff"/>
<path d="M288.7 182.4l1.2 1.2-2.8 1.7zM163.2 261.1l2.8-1.8-1.5 2.9zM300.2 317.5l2.6 2.1-1.4 1zM201.4 322.3l2.5 2.1-1.4 1z" fill="#000" stroke="#000" stroke-width=".28"/>
<g fill="none" stroke="#000" stroke-width=".28">
<path d="M540 -.1v457.3M603.5 -.1v457.3M540 67.6h63.5M544.3 70h55v1.6h-55zM540 117.9h63.5M544.3 120.3h55v1.6h-55zM544.3 136.7h55M544.3 130.4h55M323.6 148.7h-1.2l-35.3 36.6M544.3 142.8h55M544.3 148.9h55M544.3 155h55"/>
<path d="M540 173.7h63.5M544.3 176.1h55v1.6h-55zM544.3 161.1h55M544.3 167.1h55M544.3 192.6h55M544.3 198.7h55M544.3 186.3h55M544.3 204.8h55M544.3 210.8h55M544.3 216.9h55M540 223.1h63.5M544.3 225.5h55v1.6h-55z"/>
<path d="M544.3 235.5h55M166 259.3l-23.8 25.2h-1.3M300.2 317.5l15.7 21.9h2.8M201.4 322.3l11.6 17.1h2.5M540 363.6h63.5M544.3 366h55v1.5h-55zM544.3 376h55M540 385h63.5M544.3 387.4h55v1.6h-55zM544.3 397.5h55M540 423.9h63.5M544.3 426.3h55v1.6h-55z"/>
<path d="M544.3 436.4h55M544.3 452h55"/>
</g>
<path d="M544.3 70h55v1.6h-55zM544.3 120.3h55v1.6h-55zM544.3 176.1h55v1.6h-55zM544.3 225.5h55v1.6h-55zM544.3 366h55v1.5h-55zM544.3 387.4h55v1.6h-55zM544.3 426.3h55v1.6h-55z" fill="#000"/>
<path d="M12.5 12.6h521v432h-521zM544.3 119.7h55" fill="none" stroke="#000" stroke-width=".42"/>
<g fill="#fff">
<path d="M544.6 49.6h55.5v4h-55.5z"/>
<path d="M564 53.6h15.6v4h-15.6z"/>
<path d="M545.5 59.6h52.7v4.1h-52.7z"/>
</g>
<path d="M6.5 450.1l.6-.2 .3 .4a.62 .62 0 0 1 1-.2 .62 .62 0 0 1-.1 1 .52 .52 0 0 0 0-.9 .52 .52 0 0 0-.8 .3l-.1 .3a.47 .47 0 0 0-.2-.6 .47 .47 0 0 0-.6 .1l.1 .8a.61 .61 0 0 1-.2-1zM6.1 448.2l2.8 1.1v.2l-2.8-1.1zM6.6 446.8a1.4 1.4 0 0 1 1.8 .8v-1h.1v1.3l-.5-.5a.75 .75 0 0 0-.7-.6 .75 .75 0 0 0-.8 .4l.3 .6a.61 .61 0 0 1-.2-1zM6.4 444.8l.2 .1v.9h.7a.69 .69 0 0 1 .2-.9 .69 .69 0 0 1 1 .2 .69 .69 0 0 1-.2 .9 .59 .59 0 0 0 .1-.8 .59 .59 0 0 0-.8-.1 .59 .59 0 0 0-.2 .8l-1 .1zM6.1 443.2l2.8 1.1v.1l-2.8-1.1zM6.6 441.7a1.4 1.4 0 0 1 1.8 .9v-1.1h.1v1.3l-.5-.4a.75 .75 0 0 0-.7-.6 .75 .75 0 0 0-.8 .4l.3 .6a.61 .61 0 0 1-.2-1.1zM6.5 440a1.22 1.22 0 0 1 2.1 .5 1.08 1.08 0 0 1-1.2 .8 1.08 1.08 0 0 1-1-1.1zM6.6 440.1a.63 .63 0 0 0 .1 .8 .63 .63 0 0 0 .8 .1 .63 .63 0 0 0 .9-.5 .63 .63 0 0 0-.9-.6zM6.6 438.3a1.4 1.4 0 0 1 1.8 .9v-1.1h.1v1.3l-.5-.4a.75 .75 0 0 0-.7-.6 .75 .75 0 0 0-.8 .4l.3 .5a.61 .61 0 0 1-.2-1zM6.5 436.4l.1 .1a.74 .74 0 0 0 .8 1 .69 .69 0 0 1 .2-1.1 .69 .69 0 0 1 1 .5 .69 .69 0 0 1-.9 .7 .96 .96 0 0 1-1-.2 .96 .96 0 0 1-.2-1zM7.3 437a.55 .55 0 0 0 1.1 0 .55 .55 0 0 0-1.1 0zM6.5 433.9h.1a.74 .74 0 0 0 .8 1 .69 .69 0 0 1 .2-1.1 .69 .69 0 0 1 1 .6 .69 .69 0 0 1-.9 .7 .96 .96 0 0 1-1-.2 .96 .96 0 0 1-.2-1zM7.3 434.5a.55 .55 0 0 0 1.1 0 .55 .55 0 0 0-1.1 0zM8.3 433.4a.15 .15 0 0 1 .3 0 .15 .15 0 0 1-.3 0zM7.3 433.4a.13 .13 0 0 1 .2 0 .13 .13 0 0 1-.2 0zM6.4 432.1l1.4 .6v-.7l-.7-.1v-.1h.7v-.3h.2v.3h.5v.2h-.5v.9l-1.6-.6zM6.4 429.8l2.1 .9v.2l-1.9-.9v1.1h-.2zM8.3 429.3a.15 .15 0 0 1 .3 0 .15 .15 0 0 1-.3 0zM7.3 429.3a.13 .13 0 0 1 .2 0 .13 .13 0 0 1-.2 0zM6.4 427.6h.2v.9h.7a.69 .69 0 0 1 .2-.9 .69 .69 0 0 1 1 .2 .69 .69 0 0 1-.2 1 .59 .59 0 0 0 .1-.8 .59 .59 0 0 0-.8-.2 .59 .59 0 0 0-.2 .8l-1 .1zM6.5 426.1a1.22 1.22 0 0 1 2.1 .4 1.08 1.08 0 0 1-1.2 .8 1.08 1.08 0 0 1-1-1.1zM6.6 426.2a.63 .63 0 0 0 .1 .7 .63 .63 0 0 0 .8 .1 .63 .63 0 0 0 .9-.5 .63 .63 0 0 0-.9-.6zM6.6 423.3a.65 .65 0 0 1 .8-.1 .65 .65 0 0 1 .3 .7v.4h.8v.2h-2.1zM6.7 423.4l-.1 .9h.9v-.4a.49 .49 0 0 0-.2-.5 .49 .49 0 0 0-.6 0zM6.4 420.7h2.1v.2h-1.8l1.4 .7v.2l-1.4 .8h1.8v.1h-2.1v-.2l1.6-.8-1.6-.8z" fill="#000"/>
<g fill="none" stroke="#000" stroke-width=".28">
<path d="M17.7 381.4h508.6"/>
<circle cx="24.1" cy="381.4" r="6.4"/>
</g>
<path d="M544.4 73.2h54.5v42.3h-54.5z" fill="#fff" stroke="#fff" stroke-width=".35"/>
<text font-size="11.3" x="557.7" y="447.1">A5-03</text>
<text font-size="10.6" x="560.4" y="336.1" transform="rotate(-90 560.4 336.1)">ADU STRUCTURE</text>
<text font-size="6.7" x="32.4" y="380.1">PROPOSED ELEVATION 3</text>
<g font-size="6.4">
<text x="558.7" y="382.8">20260101</text>
<text x="541.5" y="412.2">EXTERIOR ELEVATIONS</text>
<text x="437" y="452.7">ISSUED FOR CONSTRUCTION</text>
</g>
<text font-size="5.3" x="586.4" y="344.5" transform="rotate(-90 586.4 344.5)">DESIGN MODEL 2026 100-02</text>
<g font-size="4.4">
<text x="467.7" y="215.9">ROOF PLAN</text>
<text x="479.7" y="220.6">18</text>
<text x="484.6" y="220.6">'</text>
<text x="486.7" y="220.6">-</text>
<text x="489.5" y="220.6">5</text>
<text x="491.9" y="220.6">&quot;</text>
<text x="457.9" y="273.1">SECOND FLOOR</text>
<text x="482.2" y="277.8">9'</text>
<text x="486.7" y="277.8">-</text>
<text x="489.5" y="277.8">5&quot;</text>
<text x="442.6" y="330.2">MAIN FLOOR (GARAGE)</text>
<text x="482.2" y="334.9">0'</text>
<text x="486.7" y="334.9">-</text>
<text x="489.5" y="334.9">5&quot;</text>
<text x="22.9" y="380.2">1</text>
<text x="32.9" y="385.7">1/4&quot; = 1'-0&quot;</text>
</g>
<g font-size="4.2">
<text x="546.1" y="127.1">REVISIONS</text>
<text x="545.3" y="183.3">ISSUE DATE</text>
<text x="546.6" y="232.4">PROJECT NAME</text>
<text x="546.6" y="373.1">PROJECT NUMBER</text>
<text x="546.6" y="394.9">SHEET TITLE</text>
<text x="546.6" y="433.3">SHEET NUMBER</text>
</g>
<g font-size="3.5">
<text x="544.6" y="52.7">6330 AMHERST CT, NORCROSS,</text>
<text x="564" y="56.7">GA 30092</text>
<text x="545.5" y="62.8">WWW.UNITYARCHITECTS.COM</text>
</g>
<g font-size="3.4">
<text x="246" y="124.7">12</text>
<text x="283.4" y="124.7">12</text>
<text x="238.9" y="131.5">9</text>
<text x="292.4" y="131.5">9</text>
<text x="19.6" y="385.3">A5-03</text>
</g>
<g font-size="3.3">
<text x="106.6" y="201.7" transform="rotate(-90 106.6 201.7)">5' - 0 1/2&quot;</text>
<text x="116.1" y="201.4" transform="rotate(-90 116.1 201.4)">3' - 0 1/2&quot;</text>
<text x="116.1" y="214.6" transform="rotate(-90 116.1 214.6)">2' - 0&quot;</text>
<text x="106.6" y="247.3" transform="rotate(-90 106.6 247.3)">7' - 7&quot;</text>
<text x="116.1" y="247.4" transform="rotate(-90 116.1 247.4)">5' - 6&quot;</text>
<text x="413" y="249.5" transform="rotate(-90 413 249.5)">9' - 0&quot;</text>
<text x="422.6" y="250.3" transform="rotate(-90 422.6 250.3)">33' - 4&quot;</text>
<text x="116.1" y="271.4" transform="rotate(-90 116.1 271.4)">2' - 1&quot;</text>
<text x="413" y="306.7" transform="rotate(-90 413 306.7)">9' - 0&quot;</text>
</g>
<g font-size="2.9">
<text x="545.8" y="134.7">#</text>
<text x="556.4" y="134.7">DATE</text>
<text x="575.2" y="134.7">DESCRIPTION</text>
<text x="545" y="190.2">NO</text>
<text x="555.2" y="190.6">DATE</text>
<text x="568.5" y="190.6">REMARKS/BULLETINS</text>
</g>
<g font-size="2.3">
<text x="324.8" y="146.9">OPTIONAL ATTIC</text>
<text x="324.8" y="149.5">WINDOWS TO BE</text>
<text x="324.8" y="152.1">SELECTED BY OWNER</text>
<text x="68.8" y="183.3">WINDOW TOP HEADER</text>
<text x="68.8" y="202.8">WINDOW SILL</text>
<text x="405.7" y="207.3">GUTTER, TYP.</text>
<text x="68.8" y="224.7">WINDOW TOP HEADER</text>
<text x="68.8" y="259.5">WINDOW SILL</text>
<text x="114.3" y="286.7">SELECTED BY OWNER</text>
<text x="120.2" y="284">WINDOWS TO BE</text>
<text x="384.4" y="287.4">WINDOWS TO BE</text>
<text x="384.4" y="290.1">SELECTED BY OWNER</text>
<text x="216.7" y="338.9">GARAGE DOOR TO BE</text>
<text x="216.7" y="341.6">SELECTED BY OWNER</text>
<text x="319.9" y="338.9">SIDING WALL OR SIMILAR,TO BE</text>
<text x="319.9" y="341.6">SELECTED BY OWNER, TYP.</text>
<text x="397.3" y="340.2">DOWNSPOUT, TYP.</text>
</g>
</svg>
